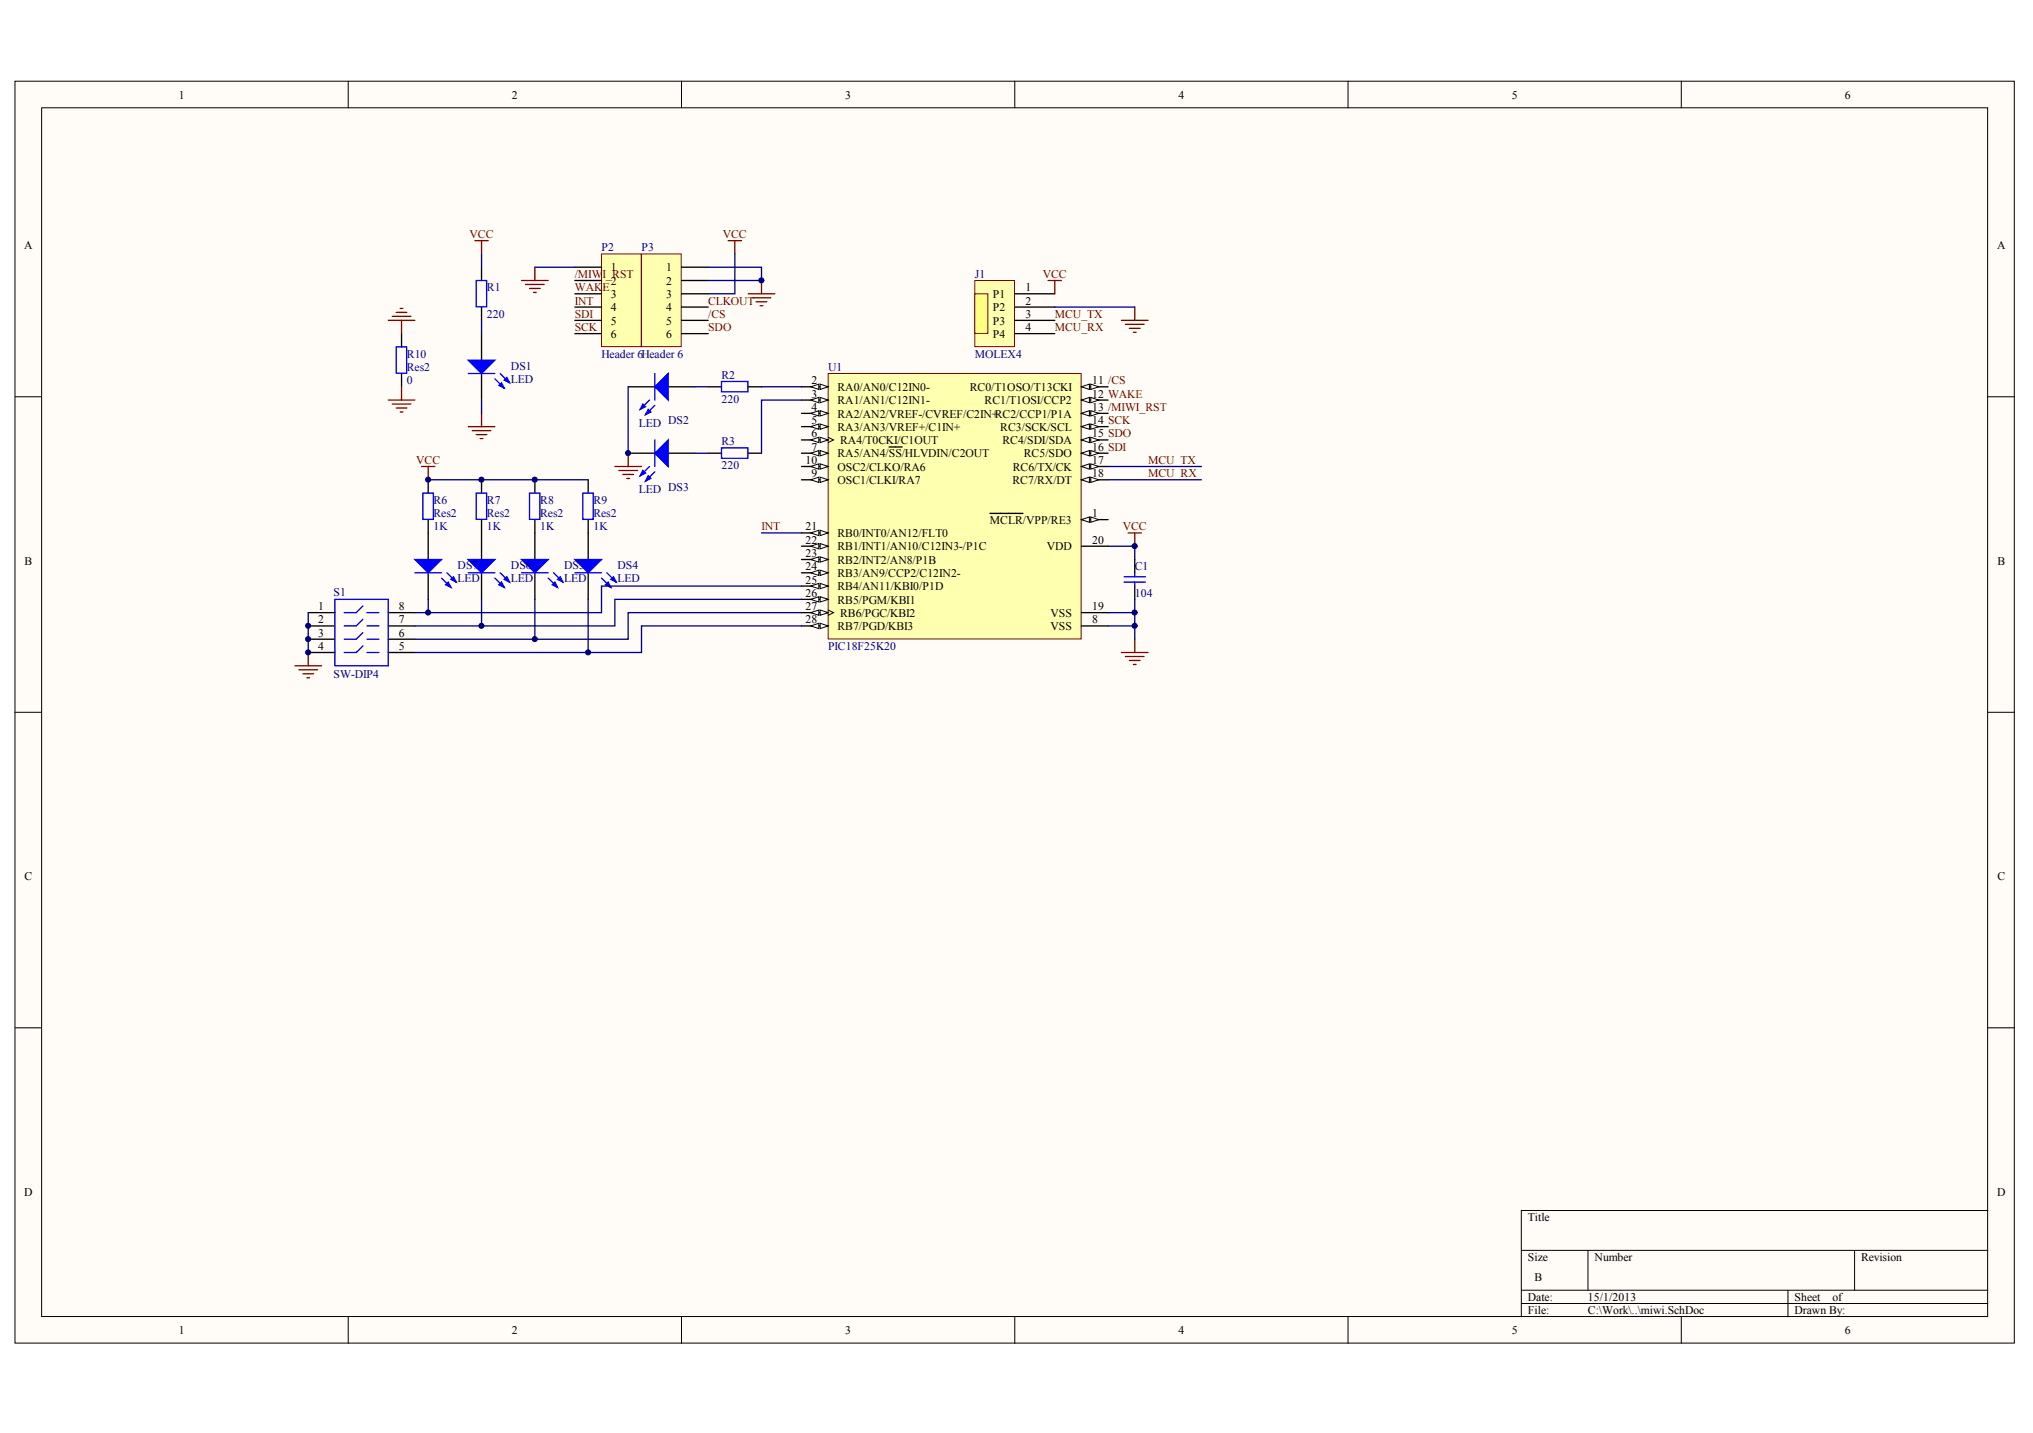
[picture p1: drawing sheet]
<svg xmlns="http://www.w3.org/2000/svg" width="287mm" height="202mm" viewBox="0 0 287 202" stroke-linecap="round" stroke-linejoin="round" font-family="sans-serif">
<g fill="#fffcf8" stroke="#000" stroke-width=".14">
<path d="M2.1 11.5h282.1v178h-282.1z"/>
<path d="M5.9 15.2h274.5v170.5h-274.5z"/>
</g>
<g fill="none" stroke="#000" stroke-width=".14">
<path d="M49.1 11.5v3.7M96.1 11.5v3.7M143.2 11.5v3.7M190.2 11.5v3.7M237.2 11.5v3.7M2.1 56h3.8M280.4 56h3.8M2.1 100.5h3.8M280.4 100.5h3.8M2.1 145h3.8M280.4 145h3.8M214.6 176.4h65.8"/>
<path d="M224 176.4v5.6M261.6 176.4v5.6M280.4 170.8h-65.8v14.9M49.1 185.7v3.8M96.1 185.7v3.8M143.2 185.7v3.8M190.2 185.7v3.8M214.6 182h65.8M214.6 183.9h65.8M237.2 185.7v3.8M252.2 182v3.7"/>
</g>
<path d="M116.8 52.7h35.7v37.4h-35.7z" fill="#ffffb0" stroke="#800000" stroke-width=".14"/>
<path d="M152.6 73.3h3.7" fill="none" stroke="#000" stroke-width=".19"/>
<g fill="#fffcf8" stroke="#000" stroke-width=".14">
<path d="M152.6 73.3l1.1-.4v.8z"/>
<path d="M153.9 72.9l1.1 .4-1.1 .4z"/>
</g>
<path d="M113.1 54.6h3.7M139.7 72.4h4.6" fill="none" stroke="#000" stroke-width=".19"/>
<g fill="#fffcf8" stroke="#000" stroke-width=".14">
<path d="M115.7 54.2l1.1 .4-1.1 .3z"/>
<path d="M114.4 54.6l1.1-.4v.7z"/>
</g>
<path d="M113.1 56.4h3.7" fill="none" stroke="#000" stroke-width=".19"/>
<g fill="#fffcf8" stroke="#000" stroke-width=".14">
<path d="M115.7 56.1l1.1 .3-1.1 .4z"/>
<path d="M114.4 56.4l1.1-.3v.7z"/>
</g>
<path d="M113.1 58.3h3.7" fill="none" stroke="#000" stroke-width=".19"/>
<g fill="#fffcf8" stroke="#000" stroke-width=".14">
<path d="M115.7 57.9l1.1 .4-1.1 .4z"/>
<path d="M114.4 58.3l1.1-.4v.8z"/>
</g>
<path d="M113.1 60.2h3.7" fill="none" stroke="#000" stroke-width=".19"/>
<g fill="#fffcf8" stroke="#000" stroke-width=".14">
<path d="M115.7 59.8l1.1 .4-1.1 .4z"/>
<path d="M114.4 60.2l1.1-.4v.8z"/>
</g>
<path d="M113.1 62.1h3.7" fill="none" stroke="#000" stroke-width=".19"/>
<path d="M116.8 61.7l.8 .4-.8 .3" fill="none" stroke="#000" stroke-width=".14"/>
<g fill="#fffcf8" stroke="#000" stroke-width=".14">
<path d="M115.7 61.7l1.1 .4-1.1 .3z"/>
<path d="M114.4 62.1l1.1-.4v.7z"/>
</g>
<path d="M113.1 63.9h3.7" fill="none" stroke="#000" stroke-width=".19"/>
<g fill="#fffcf8" stroke="#000" stroke-width=".14">
<path d="M115.7 63.6l1.1 .3-1.1 .4z"/>
<path d="M114.4 63.9l1.1-.3v.7z"/>
</g>
<path d="M113.1 67.7h3.7M125.4 63.1h1.9M152.6 88.3h3.7" fill="none" stroke="#000" stroke-width=".19"/>
<g fill="#fffcf8" stroke="#000" stroke-width=".14">
<path d="M115.7 67.3l1.1 .4-1.1 .4z"/>
<path d="M114.4 67.7l1.1-.4v.8z"/>
</g>
<path d="M113.1 65.8h3.7" fill="none" stroke="#000" stroke-width=".19"/>
<g fill="#fffcf8" stroke="#000" stroke-width=".14">
<path d="M115.7 65.4l1.1 .4-1.1 .4z"/>
<path d="M114.4 65.8l1.1-.4v.8z"/>
</g>
<path d="M152.6 54.6h3.7" fill="none" stroke="#000" stroke-width=".19"/>
<g fill="#fffcf8" stroke="#000" stroke-width=".14">
<path d="M152.6 54.6l1.1-.4v.7z"/>
<path d="M153.9 54.2l1.1 .4-1.1 .3z"/>
</g>
<path d="M152.6 56.4h3.7" fill="none" stroke="#000" stroke-width=".19"/>
<g fill="#fffcf8" stroke="#000" stroke-width=".14">
<path d="M152.6 56.4l1.1-.3v.7z"/>
<path d="M153.9 56.1l1.1 .3-1.1 .4z"/>
</g>
<path d="M152.6 58.3h3.7" fill="none" stroke="#000" stroke-width=".19"/>
<g fill="#fffcf8" stroke="#000" stroke-width=".14">
<path d="M152.6 58.3l1.1-.4v.8z"/>
<path d="M153.9 57.9l1.1 .4-1.1 .4z"/>
</g>
<path d="M152.6 60.2h3.7" fill="none" stroke="#000" stroke-width=".19"/>
<g fill="#fffcf8" stroke="#000" stroke-width=".14">
<path d="M152.6 60.2l1.1-.4v.8z"/>
<path d="M153.9 59.8l1.1 .4-1.1 .4z"/>
</g>
<path d="M152.6 62.1h3.7" fill="none" stroke="#000" stroke-width=".19"/>
<g fill="#fffcf8" stroke="#000" stroke-width=".14">
<path d="M152.6 62.1l1.1-.4v.7z"/>
<path d="M153.9 61.7l1.1 .4-1.1 .3z"/>
</g>
<path d="M152.6 63.9h3.7" fill="none" stroke="#000" stroke-width=".19"/>
<g fill="#fffcf8" stroke="#000" stroke-width=".14">
<path d="M152.6 63.9l1.1-.3v.7z"/>
<path d="M153.9 63.6l1.1 .3-1.1 .4z"/>
</g>
<path d="M152.6 65.8h3.7" fill="none" stroke="#000" stroke-width=".19"/>
<g fill="#fffcf8" stroke="#000" stroke-width=".14">
<path d="M152.6 65.8l1.1-.4v.8z"/>
<path d="M153.9 65.4l1.1 .4-1.1 .4z"/>
</g>
<path d="M152.6 67.7h3.7" fill="none" stroke="#000" stroke-width=".19"/>
<g fill="#fffcf8" stroke="#000" stroke-width=".14">
<path d="M152.6 67.7l1.1-.4v.8z"/>
<path d="M153.9 67.3l1.1 .4-1.1 .4z"/>
</g>
<path d="M113.1 75.2h3.7M152.6 77.1h3.7M152.6 86.4h3.7" fill="none" stroke="#000" stroke-width=".19"/>
<g fill="#fffcf8" stroke="#000" stroke-width=".14">
<path d="M115.7 74.8l1.1 .4-1.1 .4z"/>
<path d="M114.4 75.2l1.1-.4v.8z"/>
</g>
<path d="M113.1 77.1h3.7" fill="none" stroke="#000" stroke-width=".19"/>
<g fill="#fffcf8" stroke="#000" stroke-width=".14">
<path d="M115.7 76.7l1.1 .4-1.1 .3z"/>
<path d="M114.4 77.1l1.1-.4v.7z"/>
</g>
<path d="M113.1 78.9h3.7" fill="none" stroke="#000" stroke-width=".19"/>
<g fill="#fffcf8" stroke="#000" stroke-width=".14">
<path d="M115.7 78.5l1.1 .4-1.1 .4z"/>
<path d="M114.4 78.9l1.1-.4v.8z"/>
</g>
<path d="M113.1 80.8h3.7" fill="none" stroke="#000" stroke-width=".19"/>
<g fill="#fffcf8" stroke="#000" stroke-width=".14">
<path d="M115.7 80.4l1.1 .4-1.1 .4z"/>
<path d="M114.4 80.8l1.1-.4v.8z"/>
</g>
<path d="M113.1 82.7h3.7" fill="none" stroke="#000" stroke-width=".19"/>
<g fill="#fffcf8" stroke="#000" stroke-width=".14">
<path d="M115.7 82.3l1.1 .4-1.1 .3z"/>
<path d="M114.4 82.7l1.1-.4v.7z"/>
</g>
<path d="M113.1 84.5h3.7" fill="none" stroke="#000" stroke-width=".19"/>
<g fill="#fffcf8" stroke="#000" stroke-width=".14">
<path d="M115.7 84.2l1.1 .3-1.1 .4z"/>
<path d="M114.4 84.5l1.1-.3v.7z"/>
</g>
<path d="M113.1 86.4h3.7" fill="none" stroke="#000" stroke-width=".19"/>
<path d="M116.8 86l.8 .4-.8 .4" fill="none" stroke="#000" stroke-width=".14"/>
<g fill="#fffcf8" stroke="#000" stroke-width=".14">
<path d="M115.7 86l1.1 .4-1.1 .4z"/>
<path d="M114.4 86.4l1.1-.4v.8z"/>
</g>
<path d="M113.1 88.3h3.7" fill="none" stroke="#000" stroke-width=".19"/>
<g fill="#fffcf8" stroke="#000" stroke-width=".14">
<path d="M115.7 87.9l1.1 .4-1.1 .4z"/>
<path d="M114.4 88.3l1.1-.4v.8z"/>
</g>
<g fill="none" stroke="#000" stroke-width=".19">
<path d="M67.9 37.7v1.9M67.9 43.3v1.9M67.9 47.1v3.7M67.9 52.7v3.7M88.6 54.6h3.8M94.3 54.6h3.7M99.9 54.6h1.9M105.5 54.6h1.9M88.6 63.9h3.8M94.3 63.9h3.7M99.9 63.9h1.9M105.5 63.9h1.9"/>
<path d="M160.1 78.9v1.9M160.1 82.7v1.8"/>
</g>
<g fill="none" stroke="#00f" stroke-width=".19">
<path d="M67.2 39.6h1.4v3.7h-1.4zM66.1 52.7h3.7M69.8 53.4l1.3 1.3M70.6 52.7l1.3 1.3M91.6 56.4l-1.3 1.3M92.4 52.7v3.7M92.4 57.2l-1.3 1.3M101.8 53.8h3.7v1.5h-3.7zM91.6 65.8l-1.3 1.3M92.4 66.6l-1.3 1.3M92.4 62.1v3.7M101.8 63.2h3.7v1.4h-3.7z"/>
<path d="M158.6 81.4h3M158.6 82.1h3M160.1 80.8v.6M160.1 82.1v.6"/>
</g>
<g fill="#00f" stroke="#00f" stroke-width=".19">
<path d="M66.1 50.8h3.7l-1.9 1.9z"/>
<path d="M70.4 54.4l.4-.4 .3 .7z"/>
<path d="M71.1 53.6l.4-.4 .4 .8z"/>
<path d="M92.4 63.9l1.9-1.8v3.7z"/>
<path d="M90.7 66.4l.4 .3-.8 .4z"/>
<path d="M91.4 67.1l.4 .4-.7 .4z"/>
<path d="M92.4 54.6l1.9-1.9v3.7z"/>
<path d="M90.7 57l.4 .4-.8 .3z"/>
<path d="M91.4 57.7l.4 .4-.7 .4z"/>
</g>
<g fill="none" stroke="#800000" stroke-width=".19">
<path d="M67 33.9h1.9M67.9 33.9v1.9M67.9 58.3v1.9M66.1 60.2h3.7M66.6 60.7h2.7M67.2 61.3h1.5M67.7 61.9h.4M159.1 75.2h1.9M160.1 75.2v1.9M158.2 92h3.8M158.8 92.6h2.6M159.3 93.2h1.5"/>
<path d="M159.9 93.7h.4M160.1 90.2v1.8"/>
</g>
<path d="M67.9 35.8v1.9M67.9 45.2v1.9M67.9 56.4v1.9M98 54.6h1.9M98 63.9h1.9M107.4 75.2h5.7M156.3 77.1h3.8v1.8M156.3 86.4h3.8M156.3 88.3h3.8M160.1 84.5v5.7" fill="none" stroke="#000080" stroke-width=".19"/>
<path d="M137.5 39.6h5.6v9.3h-5.6z" fill="#ffffb0" stroke="#800000" stroke-width=".14"/>
<path d="M143.2 41.4h5.6M143.2 43.3h5.6M143.2 45.2h5.6M143.2 47.1h5.6" fill="none" stroke="#000" stroke-width=".19"/>
<path d="M137.5 41.4h1.9v5.6h-1.9z" fill="#ffff80" stroke="#800000" stroke-width=".14"/>
<path d="M147.9 39.6h1.8M148.8 39.6v1.8M158.2 45.2h3.8M158.8 45.8h2.6M159.3 46.3h1.5M159.9 46.9h.4M160.1 43.3v1.9" fill="none" stroke="#800000" stroke-width=".19"/>
<path d="M148.8 43.3h11.3" fill="none" stroke="#000080" stroke-width=".19"/>
<path d="M84.9 35.8h5.6v13.1h-5.6z" fill="#ffffb0" stroke="#800000" stroke-width=".14"/>
<path d="M81.1 37.7h3.8M81.1 39.6h3.8M81.1 41.4h3.8M81.1 43.3h3.8M81.1 45.2h3.8M81.1 47.1h3.8" fill="none" stroke="#000" stroke-width=".19"/>
<path d="M90.5 35.8h5.6v13.1h-5.6z" fill="#ffffb0" stroke="#800000" stroke-width=".14"/>
<g fill="none" stroke="#000" stroke-width=".19">
<path d="M96.1 37.7h3.8M96.1 39.6h3.8M56.7 47.1v1.8M56.7 52.7v1.9M96.1 41.4h3.8M96.1 43.3h3.8M96.1 45.2h3.8M96.1 47.1h3.8M60.4 67.7v1.9M60.4 73.3v5.6M67.9 67.7v1.9M67.9 73.3v5.6"/>
<path d="M75.5 67.7v1.9M75.5 73.3v5.6M83 67.7v1.9M83 73.3v5.6M43.5 86.4h3.7M43.5 88.3h3.7M43.5 90.2h3.7M43.5 92h3.7M54.8 86.4h3.7M54.8 88.3h3.7M54.8 90.2h3.7M54.8 92h3.7"/>
<path d="M60.4 80.8v3.7M67.9 80.8v3.7M75.5 80.8v3.7M83 80.8v3.7"/>
</g>
<g fill="none" stroke="#800000" stroke-width=".19">
<path d="M73.6 39.6h3.7M75.5 37.7v1.9M102.7 33.9h1.9M103.7 33.9v1.9M107.4 39.6v1.8M54.8 56.4h3.7M54.8 45.2h3.7M55.3 57h2.7M55.3 44.6h2.7M55.9 57.6h1.5M55.9 44.1h1.5M56.5 58.1h.3"/>
<path d="M56.5 43.5h.3M56.7 45.2v1.9M56.7 54.6v1.8M74.1 40.1h2.7M74.7 40.7h1.5M75.3 41.3h.3M105.5 41.4h3.8M106.1 42h2.6M106.7 42.6h1.5M107.2 43.1h.4M59.5 65.8h1.9M60.4 65.8v1.9"/>
<path d="M86.7 65.8h3.8M87.3 66.4h2.6M87.9 66.9h1.5M88.4 67.5h.4M88.6 63.9v1.9M41.6 93.9h3.8M42.2 94.5h2.6M42.7 95h1.5M43.3 95.6h.4M43.5 92v1.9"/>
</g>
<g fill="none" stroke="#000080" stroke-width=".19">
<path d="M75.5 37.7h5.6M99.9 37.7h7.5v1.9h-7.5M103.7 35.8v5.6h-3.8M88.6 54.6v9.3M107.4 54.6h5.7M113.1 56.4h-5.7v7.5M60.4 67.7h22.6M156.3 65.8h13.2M156.3 67.7h13.2M43.5 86.4v5.6M60.4 84.5v1.9M67.9 84.5v3.8h-9.4"/>
<path d="M75.5 84.5v5.7h-17M83 84.5v7.5h-24.5M113.1 84.5h-26.4v3.8h-18.8M113.1 86.4h-24.5v3.8h-13.1M113.1 88.3h-22.6v3.7h-7.5M113.1 82.7h-28.2v3.7h-26.4"/>
</g>
<g fill="none" stroke="#00f" stroke-width=".19">
<path d="M55.9 48.9h1.5v3.7h-1.5zM59.7 69.6h1.4v3.7h-1.4zM67.2 69.6h1.4v3.7h-1.4zM74.7 69.6h1.5v3.7h-1.5zM82.2 69.6h1.5v3.7h-1.5zM47.2 84.5h7.6v9.4h-7.6zM51.2 91.1l-.9 .9h-1.7M51.2 89.2l-.9 1h-1.7M51.2 87.4l-.9 .9h-1.7M51.2 85.5l-.9 .9h-1.7M51.8 92h1.7M51.8 90.2h1.7"/>
<path d="M51.8 88.3h1.7M51.8 86.4h1.7M58.5 80.8h3.8M62.3 81.5l1.3 1.4M63 80.8l1.4 1.3M66.1 80.8h3.7M69.8 81.5l1.3 1.4M70.6 80.8l1.3 1.3M73.6 80.8h3.7M77.3 81.5l1.4 1.4M78.1 80.8l1.3 1.3M81.1 80.8h3.8"/>
<path d="M84.9 81.5l1.3 1.4M85.6 80.8l1.3 1.3"/>
</g>
<g fill="#00f" stroke="#00f" stroke-width=".19">
<path d="M81.1 78.9h3.8l-1.9 1.9z"/>
<path d="M85.4 82.5l.4-.4 .4 .8z"/>
<path d="M86.2 81.7l.4-.3 .3 .7z"/>
<path d="M73.6 78.9h3.7l-1.8 1.9z"/>
<path d="M77.9 82.5l.4-.4 .4 .8z"/>
<path d="M78.7 81.7l.3-.3 .4 .7z"/>
<path d="M66.1 78.9h3.7l-1.9 1.9z"/>
<path d="M70.4 82.5l.4-.4 .3 .8z"/>
<path d="M71.1 81.7l.4-.3 .4 .7z"/>
<path d="M58.5 78.9h3.8l-1.9 1.9z"/>
<path d="M62.9 82.5l.3-.4 .4 .8z"/>
<path d="M63.6 81.7l.4-.3 .4 .7z"/>
</g>
<g fill="#000080" stroke="#000080" stroke-width=".14">
<circle cx="43.5" cy="92" r=".36"/>
<circle cx="43.5" cy="90.2" r=".36"/>
<circle cx="43.5" cy="88.3" r=".36"/>
<circle cx="60.4" cy="86.4" r=".36"/>
<circle cx="60.4" cy="67.7" r=".36"/>
<circle cx="67.9" cy="88.3" r=".36"/>
<circle cx="67.9" cy="67.7" r=".36"/>
<circle cx="75.4" cy="90.2" r=".36"/>
<circle cx="75.4" cy="67.7" r=".36"/>
<circle cx="83" cy="92" r=".36"/>
<circle cx="88.6" cy="63.9" r=".36"/>
<circle cx="107.4" cy="39.5" r=".36"/>
<circle cx="160.1" cy="88.3" r=".36"/>
<circle cx="160.1" cy="86.4" r=".36"/>
<circle cx="160.1" cy="77" r=".36"/>
</g>
<g font-size="1.6">
<text x="25.2" y="13.9">1</text>
<text x="72.2" y="13.9">2</text>
<text x="119.2" y="13.9">3</text>
<text x="166.3" y="13.9">4</text>
<text x="213.3" y="13.9">5</text>
<text x="260.3" y="13.9">6</text>
<text x="3.4" y="35.2">A</text>
<text x="281.7" y="35.2">A</text>
<text x="86.2" y="38.3">1</text>
<text x="86.2" y="40.2">2</text>
<text x="94" y="38.3">1</text>
<text x="94" y="40.2">2</text>
<text x="144.7" y="41.1">1</text>
<text x="86.2" y="42">3</text>
<text x="86.2" y="43.9">4</text>
<text x="86.2" y="45.8">5</text>
<text x="86.2" y="47.7">6</text>
<text x="94" y="42">3</text>
<text x="94" y="43.9">4</text>
<text x="94" y="45.8">5</text>
<text x="94" y="47.7">6</text>
<text x="140.1" y="42">P1</text>
<text x="140.1" y="43.9">P2</text>
<text x="140.1" y="45.8">P3</text>
<text x="140.1" y="47.7">P4</text>
<text x="144.7" y="43">2</text>
<text x="144.7" y="44.8">3</text>
<text x="144.7" y="46.7">4</text>
<text x="114.5" y="54.2">2</text>
<text x="114.5" y="56.1">3</text>
<text x="114.5" y="58">4</text>
<text x="114.5" y="59.8">5</text>
<text x="118.1" y="55.1">RA0/AN0/C12IN0-</text>
<text x="118.1" y="57">RA1/AN1/C12IN1-</text>
<text x="118.1" y="58.9">RA2/AN2/VREF-/CVREF/C2IN+RC2/CCP1/P1A</text>
<text x="136.8" y="55.1">RC0/T1OSO/T13CKI</text>
<text x="138.9" y="57">RC1/T1OSI/CCP2</text>
<text x="154.1" y="54.2">11 /CS</text>
<text x="154.1" y="56.1">12 WAKE</text>
<text x="154.1" y="58">13 /MIWI_RST</text>
<text x="154.1" y="59.8">14 SCK</text>
<text x="113.6" y="65.5">10</text>
<text x="114.5" y="61.7">6</text>
<text x="114.5" y="63.6">7</text>
<text x="118.1" y="60.8">RA3/AN3/VREF+/C1IN+</text>
<text x="118.1" y="64.5">RA5/AN4/SS/HLVDIN/C2OUT</text>
<text x="118.5" y="62.6">RA4/T0CKI/C1OUT</text>
<text x="141.1" y="60.8">RC3/SCK/SCL</text>
<text x="141.4" y="62.6">RC4/SDI/SDA</text>
<text x="144.4" y="64.5">RC5/SDO</text>
<text x="154.1" y="61.7">15 SDO</text>
<text x="154.1" y="63.6">16 SDI</text>
<text x="154.1" y="65.5">17</text>
<text x="114.5" y="67.3">9</text>
<text x="118.1" y="68.3">OSC1/CLKI/RA7</text>
<text x="118.1" y="66.4">OSC2/CLKO/RA6</text>
<text x="142.8" y="68.3">RC7/RX/DT</text>
<text x="142.9" y="66.4">RC6/TX/CK</text>
<text x="154.1" y="67.3">18</text>
<text x="113.6" y="74.8">21</text>
<text x="113.6" y="76.7">22</text>
<text x="118.1" y="75.8">RB0/INT0/AN12/FLT0</text>
<text x="118.1" y="77.6">RB1/INT1/AN10/C12IN3-/P1C</text>
<text x="139.7" y="73.9">MCLR/VPP/RE3</text>
<text x="147.7" y="77.6">VDD</text>
<text x="154.1" y="73">1</text>
<text x="154.1" y="76.7">20</text>
<text x="3.4" y="79.7">B</text>
<text x="113.6" y="78.6">23</text>
<text x="113.6" y="80.5">24</text>
<text x="113.6" y="82.3">25</text>
<text x="118.1" y="79.5">RB2/INT2/AN8/P1B</text>
<text x="118.1" y="81.4">RB3/AN9/CCP2/C12IN2-</text>
<text x="118.1" y="83.3">RB4/AN11/KBI0/P1D</text>
<text x="281.8" y="79.7">B</text>
<text x="44.9" y="86.1">1</text>
<text x="44.9" y="87.9">2</text>
<text x="44.9" y="89.8">3</text>
<text x="56.3" y="89.8">6</text>
<text x="56.3" y="87.9">7</text>
<text x="56.3" y="86.1">8</text>
<text x="113.6" y="84.2">26</text>
<text x="113.6" y="86.1">27</text>
<text x="113.6" y="87.9">28</text>
<text x="118.1" y="85.1">RB5/PGM/KBI1</text>
<text x="118.1" y="88.9">RB7/PGD/KBI3</text>
<text x="118.5" y="87">RB6/PGC/KBI2</text>
<text x="148.2" y="88.9">VSS</text>
<text x="148.2" y="87">VSS</text>
<text x="154.1" y="87.9">8</text>
<text x="154.1" y="86.1">19</text>
<text x="44.9" y="91.7">4</text>
<text x="56.3" y="91.7">5</text>
<text x="3.4" y="124.2">C</text>
<text x="281.8" y="124.2">C</text>
<text x="3.4" y="168.7">D</text>
<text x="215.6" y="172.2">Title</text>
<text x="281.7" y="168.7">D</text>
<text x="215.6" y="177.8">Size</text>
<text x="225" y="177.8">Number</text>
<text x="262.6" y="177.8">Revision</text>
<text x="215.6" y="183.5">Date:</text>
<text x="215.6" y="185.3">File:</text>
<text x="216.5" y="180.7">B</text>
<text x="224" y="183.5">15/1/2013</text>
<text x="224" y="185.3">C:\Work\..\miwi.SchDoc</text>
<text x="253.2" y="183.5">Sheet</text>
<text x="253.2" y="185.3">Drawn By:</text>
<text x="258.5" y="183.5">of</text>
<text x="25.2" y="188.2">1</text>
<text x="72.2" y="188.2">2</text>
<text x="119.2" y="188.2">3</text>
<text x="166.3" y="188.2">4</text>
<text x="213.3" y="188.2">5</text>
<text x="260.3" y="188.2">6</text>
</g>
<g font-size="1.6" fill="#800000">
<text x="66.2" y="33.6">VCC</text>
<text x="102" y="33.6">VCC</text>
<text x="81.1" y="39.2">/MIWI_RST</text>
<text x="81.1" y="41.1">WAK</text>
<text x="85" y="41.1">E</text>
<text x="147.1" y="39.2">VCC</text>
<text x="81.1" y="44.8">SDI</text>
<text x="81.1" y="46.7">SCK</text>
<text x="81.1" y="43">INT</text>
<text x="99.9" y="43">CLKOUT</text>
<text x="99.9" y="44.8">/CS</text>
<text x="99.9" y="46.7">SDO</text>
<text x="148.8" y="44.8">MCU_TX</text>
<text x="148.8" y="46.7">MCU_RX</text>
<text x="58.7" y="65.5">VCC</text>
<text x="162" y="65.5">MCU_TX</text>
<text x="162" y="67.3">MCU_RX</text>
<text x="107.4" y="74.8">INT</text>
<text x="158.4" y="74.8">VCC</text>
</g>
<g font-size="1.6" fill="#000080">
<text x="84.9" y="35.5">P2</text>
<text x="90.5" y="35.5">P3</text>
<text x="68.7" y="41.1">R1</text>
<text x="137.5" y="39.2">J1</text>
<text x="68.7" y="44.8">220</text>
<text x="57.4" y="50.5">R10</text>
<text x="57.4" y="52.3">Res2</text>
<text x="72.1" y="52.2">DS1</text>
<text x="84.9" y="50.5">Header 6Header 6</text>
<text x="101.8" y="53.5">R2</text>
<text x="116.8" y="52.3">U1</text>
<text x="137.5" y="50.5">MOLEX4</text>
<text x="57.4" y="54.2">0</text>
<text x="72.1" y="54">LED</text>
<text x="101.8" y="56.8">220</text>
<text x="90.1" y="60.2">LED DS2</text>
<text x="101.8" y="62.8">R3</text>
<text x="61.2" y="71.1">R6</text>
<text x="68.7" y="71.1">R7</text>
<text x="76.2" y="71.1">R8</text>
<text x="83.7" y="71.1">R9</text>
<text x="90.1" y="69.6">LED DS3</text>
<text x="101.8" y="66.2">220</text>
<text x="61.2" y="74.8">1K</text>
<text x="61.2" y="73">Res2</text>
<text x="68.7" y="74.8">1K</text>
<text x="68.7" y="73">Res2</text>
<text x="76.2" y="74.8">1K</text>
<text x="76.2" y="73">Res2</text>
<text x="83.7" y="74.8">1K</text>
<text x="83.7" y="73">Res2</text>
<text x="64.5" y="80.3">DS7</text>
<text x="64.5" y="82.1">LED</text>
<text x="72.1" y="80.3">DS6</text>
<text x="72.1" y="82.1">LED</text>
<text x="79.6" y="80.3">DS5</text>
<text x="79.6" y="82.1">LED</text>
<text x="87.1" y="80.3">DS4</text>
<text x="87.1" y="82.1">LED</text>
<text x="160.1" y="80.5">C1</text>
<text x="47.1" y="84">S1</text>
<text x="160.1" y="84.2">104</text>
<text x="47.1" y="95.6">SW-DIP4</text>
<text x="116.8" y="91.7">PIC18F25K20</text>
</g>
</svg>
